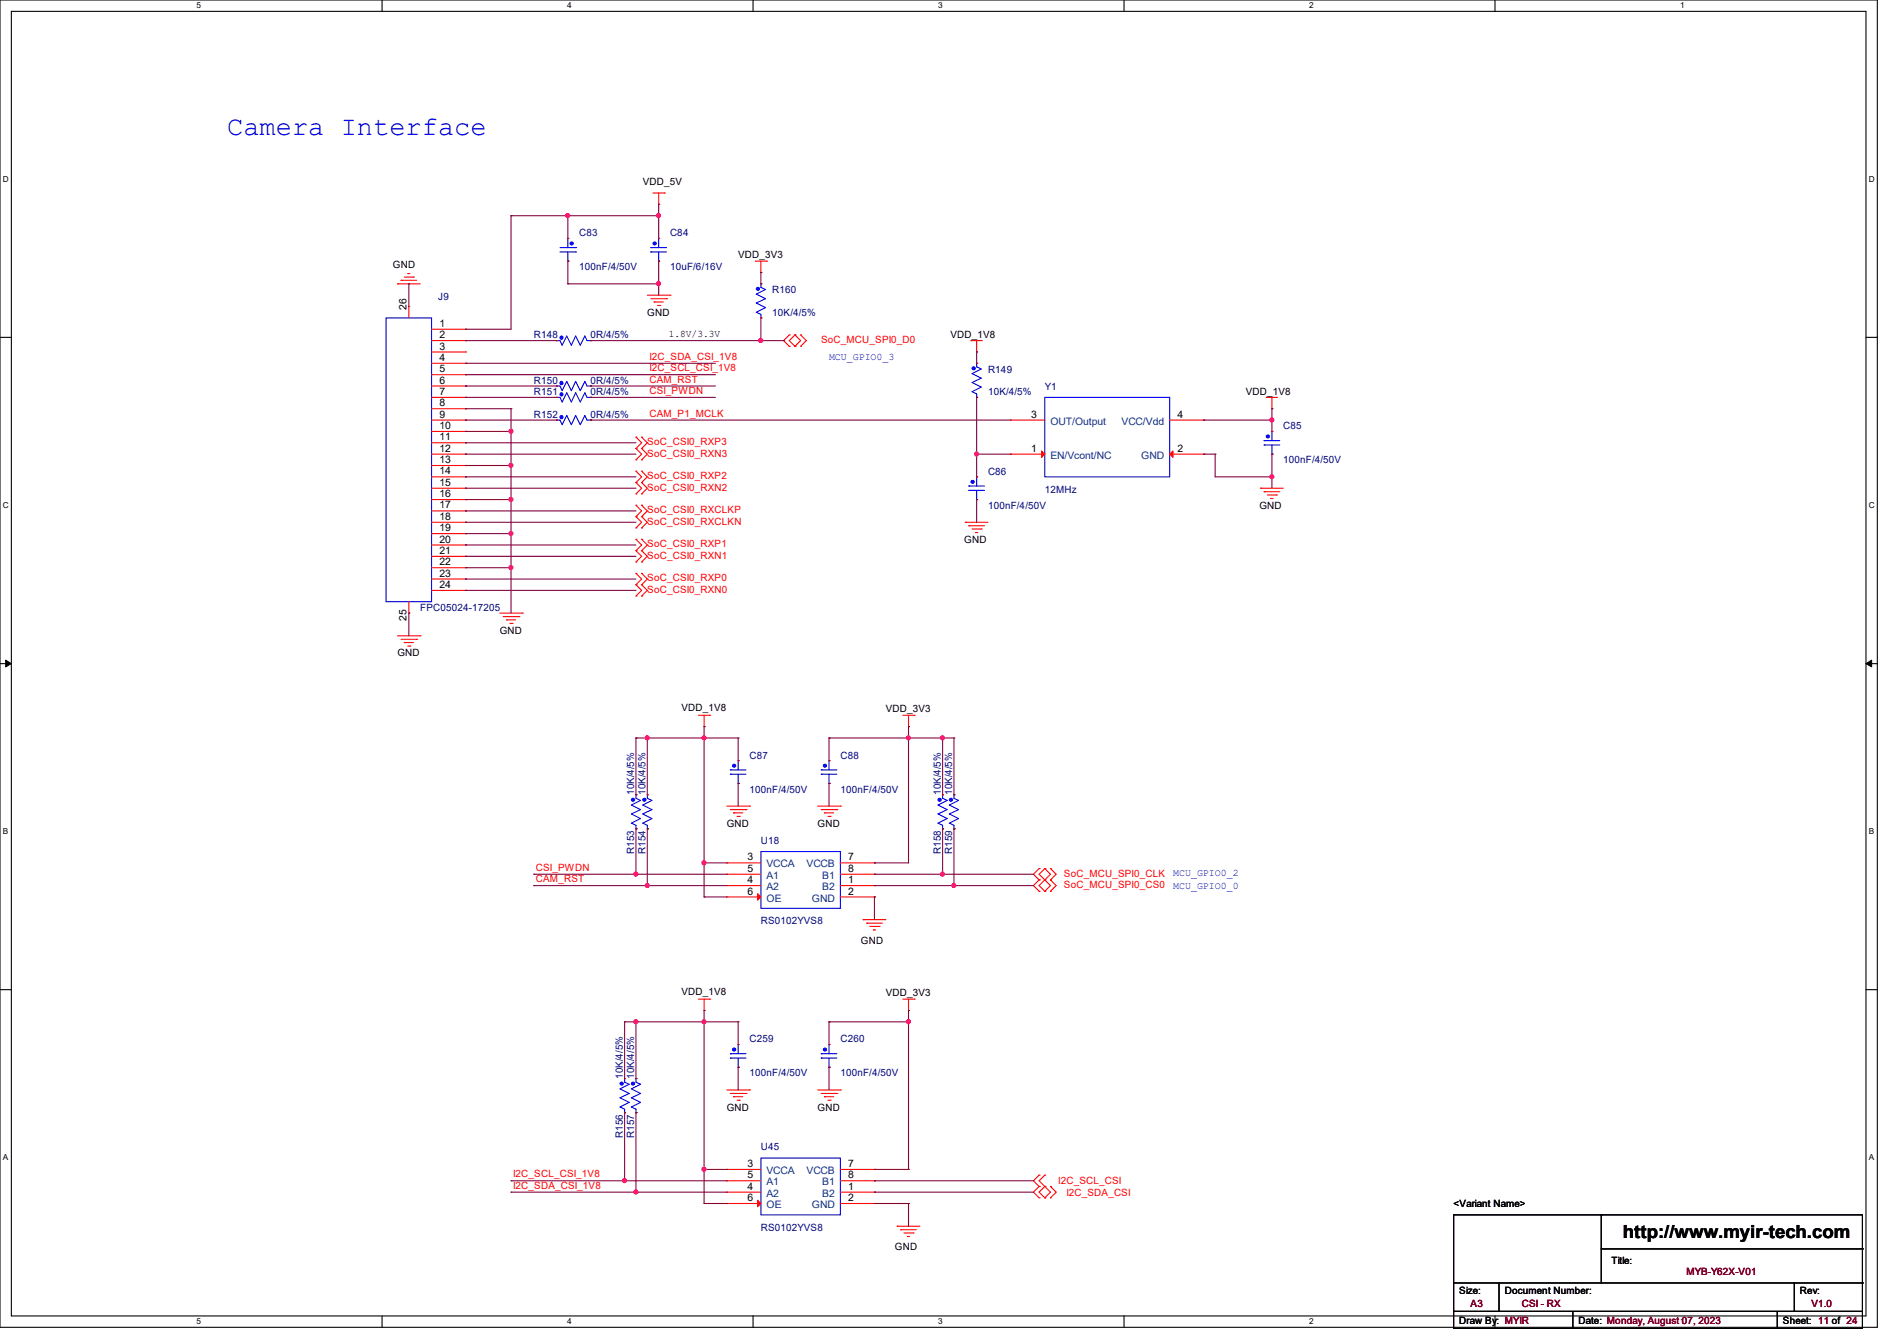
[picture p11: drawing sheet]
<svg xmlns="http://www.w3.org/2000/svg" width="297mm" height="210mm" viewBox="0 0 297 210" stroke-linecap="round" stroke-linejoin="round" font-family="sans-serif">
<g fill="none" stroke="#000" stroke-width=".17">
<path d="M0 0h293.9v207.9h-293.9zM1.8 1.8h290.3v204.3h-290.3zM59.8 0v1.8M117.9 0v1.8M176 0v1.8M234.1 0v1.8M0 52.8h1.8M292.1 52.8h1.8M0 103.9h1.8M292.1 103.9h1.8M0 155h1.8M292.1 155h1.8"/>
<path d="M227.6 190.2h64v17.8h-64zM250.7 190.2h.1M250.7 190.2v10.7M250.7 195.6h40.9M291.6 195.6h.1M59.8 206.1v1.8M117.9 206.1v1.8M176 206.1v1.8M227.6 205.4h.1M227.6 205.4h64M227.6 200.9h64M234.1 206.1v1.8"/>
<path d="M234.7 205.4h.1M234.7 200.9v4.5M246.3 208h.1M246.3 205.4v2.6M278.3 208h.1M278.3 205.4v2.6M280.9 205.4h.1M280.9 200.9v4.5M291.6 200.9h.1"/>
</g>
<path d="M.9 103.4l.9 .5-.9 .5zM292.1 103.9l.9-.5v1z" fill="#000"/>
<path d="M.9 103.4l.9 .5-.9 .5zM292.1 103.9l.9-.5v1z" fill="none" stroke="#000" stroke-width=".16"/>
<g fill="none" stroke="#f00" stroke-width=".17">
<path d="M102.2 30.2h1.8M103.1 32h.1M103.1 30.2v1.8M104 30.2h.1M62.2 44.4h.1M62.2 44.4h3.6M62.8 43.9h.1M62.8 43.9h2.4M63.3 43.4h1.4M63.8 42.8h.1M63.8 42.8h.4M64.7 43.4h.1"/>
<path d="M101.3 46.2h3.6M101.9 46.8h2.5M102.4 47.3h.1M102.4 47.3h1.4M103 47.8h.3M103.3 47.8h.1M104.4 46.8h.1M104.9 46.2h.1M118.2 40.9h1.8M119.1 42.7h.1M119.1 40.9v1.8M120 40.9h.1"/>
<path d="M123.6 54.2h.1M123.6 52.5h.1M123.6 52.5l-.9 .8 .9 .9M124.5 52.5h.1M124.5 54.2h.1M124.5 52.5l-.9 .8 .9 .9M124.5 52.5l.8 .8-.8 .9M125.3 54.2h.1M125.3 52.5h.1M125.3 52.5l.9 .8-.9 .9M152 53.3h.1M152 53.3h1.8"/>
<path d="M152.9 55.1h.1M152.9 53.3v1.8M99.6 79.1h.1M99.6 75.6h.1M99.6 73.8h.1M99.6 77.3h.1M99.6 70.2h.1M99.6 68.5h.1M99.6 72h.1M99.6 79.1l.9 .9-.9 .9M99.6 73.8l.9 .9-.9 .9M99.6 75.6l.9 .9-.9 .8"/>
<path d="M99.6 68.5l.9 .8-.9 .9M99.6 70.2l.9 .9-.9 .9M100.5 79.1h.1M100.5 75.6h.1M100.5 73.8h.1M100.5 77.3h.1M100.5 70.2h.1M100.5 68.5h.1M100.5 72h.1M100.5 79.1l.8 .9-.8 .9M100.5 73.8l.8 .9-.8 .9M100.5 75.6l.8 .9-.8 .8"/>
<path d="M100.5 68.5l.8 .8-.8 .9M100.5 70.2l.8 .9-.8 .9M197.4 76.5h.1M197.4 76.5h3.5M197.9 77h.1M197.9 77h2.5M198.2 62.2h.1M198.2 62.2h1.8M198.4 77.5h1.5M199 78.1h.1M199 78.1h.3M199.1 64h.1"/>
<path d="M199.1 62.2v1.8M199.9 77.5h.1M62.2 99.6h3.6M65.8 99.6h.1M78.2 96h3.6M78.8 96.6h2.4M79.3 97.1h.1M79.3 97.1h1.4M79.8 97.6h.4M80.2 97.6h.1M81.2 96.6h.1M81.8 96h.1"/>
<path d="M99.6 80.9h.1M99.6 82.7h.1M99.6 91.6h.1M99.6 89.8h.1M99.6 93.3h.1M99.6 86.2h.1M99.6 84.5h.1M99.6 88h.1M99.6 80.9l.9 .9-.9 .9M99.6 89.8l.9 .9-.9 .9M99.6 91.6l.9 .9-.9 .8M99.6 84.5l.9 .8-.9 .9"/>
<path d="M99.6 86.2l.9 .9-.9 .9M100.5 80.9h.1M100.5 82.7h.1M100.5 91.6h.1M100.5 89.8h.1M100.5 93.3h.1M100.5 86.2h.1M100.5 84.5h.1M100.5 88h.1M100.5 80.9l.8 .9-.8 .9M100.5 89.8l.8 .9-.8 .9M100.5 91.6l.8 .9-.8 .8"/>
<path d="M100.5 84.5l.8 .8-.8 .9M100.5 86.2l.8 .9-.8 .9M151.1 81.8h.1M151.1 81.8h3.6M151.7 82.3h.1M151.7 82.3h2.4M152.2 82.8h1.4M152.7 83.4h.1M152.7 83.4h.4M153.6 82.8h.1M62.8 100.1h2.4M63.3 100.6h.1"/>
<path d="M63.3 100.6h1.4M63.8 101.2h.4M64.2 101.2h.1M65.2 100.1h.1M109.3 112h1.8M110.2 113.8h.1M110.2 112v1.8M111.1 112h.1M141.4 112h1.7M142.2 113.8h.1M142.2 112v1.8M143.1 112h.1"/>
<path d="M113.8 126.2h3.5M114.3 126.8h2.5M114.9 127.3h.1M114.9 127.3h1.4M115.4 127.8h.3M115.7 127.8h.1M116.8 126.8h.1M117.3 126.2h.1M128 126.2h3.6M128.6 126.8h2.4M129.1 127.3h.1M129.1 127.3h1.4"/>
<path d="M129.6 127.8h.4M130 127.8h.1M131 126.8h.1M131.6 126.2h.1M162.7 137.8h.1M162.7 136h.1M162.7 139.6h.1M162.7 136l-.9 .9 .9 .9M162.7 137.8l-.9 .9 .9 .9M163.6 136h.1M163.6 137.8h.1M163.6 139.6h.1"/>
<path d="M163.6 136l-.9 .9 1.8 1.8-.9 .9M163.6 136l.9 .9-1.8 1.8 .9 .9M164.5 137.8h.1M164.5 136h.1M164.5 139.6h.1M164.5 136l.9 .9-.9 .9M164.5 137.8l.9 .9-.9 .9M109.3 156.5h1.8M110.2 158.2h.1M110.2 156.5v1.7M111.1 156.5h.1M135.1 144h.1"/>
<path d="M135.1 144h3.6M135.7 144.6h.1M135.7 144.6h2.4M136.2 145.1h1.4M136.7 145.6h.1M136.7 145.6h.4M137.6 145.1h.1M141.4 156.5h1.7M142.2 158.2h.1M142.2 156.5v1.7M143.1 156.5h.1M113.8 170.7h3.5"/>
<path d="M114.3 171.2h2.5M114.9 171.7h.1M114.9 171.7h1.4M115.4 172.3h.3M115.7 172.3h.1M116.8 171.2h.1M117.3 170.7h.1M128 170.7h3.6M128.6 171.2h2.4M129.1 171.7h.1M129.1 171.7h1.4M129.6 172.3h.4"/>
<path d="M130 172.3h.1M131 171.2h.1M131.6 170.7h.1M140.5 192h.1M140.5 192h3.5M141 192.6h.1M141 192.6h2.5M141.5 193.1h1.5M142.1 193.6h.1M142.1 193.6h.3M143 193.1h.1M162.7 184h.1"/>
<path d="M162.7 185.8h.1M162.7 187.6h.1M162.7 184l-.9 .9 .9 .9M162.7 185.8l-.9 .9 .9 .9M163.6 185.8h.1M163.6 184h.1M163.6 187.6h.1M163.6 184l-.9 .9 1.8 1.8-.9 .9M163.6 185.8l-.9 .9 .9 .9M164.5 185.8h.1M164.5 187.6h.1M164.5 185.8l.9 .9-.9 .9"/>
</g>
<path d="M87.1 60.5h.1M87.1 60.5h.6l.3 .7 .7-1.5 .8 1.5 .6-1.5 .7 1.5 .8-1.5 .3 .8h.6M92.5 60.5h.1" fill="none" stroke="#00f" stroke-width=".17"/>
<circle cx="87.9" cy="60" r=".24" fill="#00f"/>
<g fill="none" stroke="#00f" stroke-width=".17">
<path d="M149.4 129.8h.1M149.4 124.5h.1M149.4 124.5v.5l.7 .3-1.5 .8 1.5 .7-1.5 .7 1.5 .7-1.5 .7 .8 .3v.6"/>
<circle cx="87.9" cy="60" r=".24"/>
</g>
<path d="M87.1 60.5h.1M92.5 60.5h.1" fill="none" stroke="#f00" stroke-width=".17"/>
<circle cx="148.9" cy="125.3" r=".24" fill="#00f"/>
<g fill="none" stroke="#00f" stroke-width=".17">
<path d="M101.9 39.5h.1M101.9 38.8h.1M101.9 39.5h2.5M101.9 38.8h2.5M103.1 37.3h.1M103.1 37.3v1.5M103.1 39.5v1.4M103.1 40.9h.1"/>
<circle cx="148.9" cy="125.3" r=".24"/>
</g>
<path d="M149.4 124.5h.1M149.4 129.8h.1" fill="none" stroke="#f00" stroke-width=".17"/>
<circle cx="102.5" cy="38.1" r=".24" fill="#00f"/>
<g fill="none" stroke="#00f" stroke-width=".17">
<path d="M119.1 49.8h.1M119.1 44.4h.1M119.1 44.4v.6l.7 .3-1.4 .8 1.4 .7-1.4 .7 1.4 .7-1.4 .7 .7 .3v.6"/>
<circle cx="102.5" cy="38.1" r=".24"/>
</g>
<path d="M103.1 37.3h.1M103.1 40.9h.1" fill="none" stroke="#f00" stroke-width=".17"/>
<circle cx="118.7" cy="45.2" r=".24" fill="#00f"/>
<g fill="none" stroke="#00f" stroke-width=".17">
<path d="M152.9 56.9h.1M152.9 56.9v.5l.7 .4-1.4 .7 1.4 .7-1.4 .7 1.4 .7-1.4 .7 .7 .4v.5M152.9 62.2h.1"/>
<circle cx="118.7" cy="45.2" r=".24"/>
</g>
<path d="M119.1 44.4h.1M119.1 49.8h.1" fill="none" stroke="#f00" stroke-width=".17"/>
<circle cx="152.5" cy="57.7" r=".24" fill="#00f"/>
<g fill="none" stroke="#00f" stroke-width=".17">
<path d="M60.5 49.8h7.1v44.4h-7.1zM99.6 129.8h.1M99.6 124.5h.1M99.6 124.5v.5l.7 .3-1.5 .8 1.5 .7-1.5 .7 1.5 .7-1.5 .7 .8 .3v.6"/>
<circle cx="152.5" cy="57.7" r=".24"/>
</g>
<g fill="none" stroke="#f00" stroke-width=".17">
<path d="M64 48h.1M64 48v1.8M67.6 51.6h5.3M67.6 53.3h5.3M67.6 55.1h5.3M67.6 56.9h5.3M67.6 58.7h5.3M72.9 51.6h.1M72.9 53.3h.1M72.9 55.1h.1M72.9 56.9h.1M72.9 58.7h.1"/>
<path d="M152.9 56.9h.1M67.6 60.5h5.3M67.6 62.2h5.3M67.6 64h5.3M67.6 65.8h5.3M67.6 67.6h5.3M67.6 69.3h5.3M67.6 71.1h5.3M67.6 72.9h5.3M67.6 74.7h5.3M67.6 76.5h5.3M67.6 78.2h5.3"/>
<path d="M72.9 60.5h.1M72.9 62.2h.1M72.9 64h.1M72.9 65.8h.1M72.9 67.6h.1M72.9 69.3h.1M72.9 71.1h.1M72.9 72.9h.1M72.9 74.7h.1M72.9 76.5h.1M72.9 78.2h.1M152.9 62.2h.1"/>
<path d="M64 96h.1M64 94.2v1.8M67.6 80h5.3M67.6 81.8h5.3M67.6 83.6h5.3M67.6 85.3h5.3M67.6 87.1h5.3M67.6 88.9h5.3M67.6 90.7h5.3M67.6 92.5h5.3M72.9 80h.1M72.9 81.8h.1"/>
<path d="M72.9 83.6h.1M72.9 85.3h.1M72.9 87.1h.1M72.9 88.9h.1M72.9 90.7h.1M72.9 92.5h.1"/>
</g>
<circle cx="99.1" cy="125.3" r=".24" fill="#00f"/>
<g fill="none" stroke="#00f" stroke-width=".17">
<path d="M87.7 39.5h2.4M87.7 38.8h2.4M88.9 37.3h.1M88.9 37.3v1.5M88.9 39.5v1.4M90.1 39.5h.1M90.1 38.8h.1M88.9 40.9h.1"/>
<circle cx="99.1" cy="125.3" r=".24"/>
</g>
<path d="M99.6 124.5h.1M99.6 129.8h.1" fill="none" stroke="#f00" stroke-width=".17"/>
<circle cx="89.5" cy="38.1" r=".24" fill="#00f"/>
<g fill="none" stroke="#00f" stroke-width=".17">
<path d="M151.7 76.8h.1M151.7 76.1h.1M151.7 76.8h2.4M151.7 76.1h2.4M152.9 74.7h.1M152.9 78.2h.1M152.9 74.7v1.4M152.9 76.8v1.4"/>
<circle cx="89.5" cy="38.1" r=".24"/>
</g>
<path d="M88.9 37.3h.1M88.9 40.9h.1" fill="none" stroke="#f00" stroke-width=".17"/>
<circle cx="152.3" cy="75.5" r=".24" fill="#00f"/>
<g fill="none" stroke="#00f" stroke-width=".17">
<path d="M197.9 69.7h.1M197.9 69h.1M197.9 69.7h2.5M197.9 69h2.5M199.1 67.6h.1M199.1 71.1h.1M199.1 67.6v1.4M199.1 69.7v1.4"/>
<circle cx="152.3" cy="75.5" r=".24"/>
</g>
<path d="M152.9 74.7h.1M152.9 78.2h.1" fill="none" stroke="#f00" stroke-width=".17"/>
<circle cx="198.5" cy="68.4" r=".24" fill="#00f"/>
<g fill="none" stroke="#00f" stroke-width=".17">
<path d="M87.1 62.2h.1M87.1 62.2h.6l.3 .7 .7-1.4 .8 1.4 .6-1.4 .7 1.4 .8-1.4 .3 .7h.6M92.5 62.2h.1"/>
<circle cx="198.5" cy="68.4" r=".24"/>
</g>
<path d="M199.1 67.6h.1M199.1 71.1h.1" fill="none" stroke="#f00" stroke-width=".17"/>
<circle cx="87.9" cy="61.8" r=".24" fill="#00f"/>
<g fill="none" stroke="#00f" stroke-width=".17">
<path d="M163.6 62.2h19.5v12.5h-19.5z"/>
<circle cx="87.9" cy="61.8" r=".24"/>
</g>
<path d="M87.1 62.2h.1M92.5 62.2h.1M183.1 65.8h5.4M188.5 65.8h.1" fill="none" stroke="#f00" stroke-width=".17"/>
<path d="M183.1 71.1l.5-.5v1z" fill="#f00"/>
<path d="M158.2 65.8h.1M158.2 65.8h5.4M183.1 71.1l.5-.5v1zM183.1 71.1h5.4M188.5 71.1h.1" fill="none" stroke="#f00" stroke-width=".17"/>
<path d="M163.1 70.6l.5 .5-.5 .5z" fill="#f00"/>
<path d="M158.2 71.1h.1M158.2 71.1h5.4M163.1 70.6l.5 .5-.5 .5zM113.8 136.9h.1M113.8 135.1h.1M113.8 136.9h5.3M113.8 135.1h5.3M131.6 136.9h5.3M131.6 135.1h5.3M136.9 136.9h.1M136.9 135.1h.1" fill="none" stroke="#f00" stroke-width=".17"/>
<path d="M119.1 133.3h12.5v8.9h-12.5z" fill="none" stroke="#00f" stroke-width=".17"/>
<path d="M118.6 140l.5 .5-.5 .5z" fill="#f00"/>
<path d="M113.8 138.7h.1M113.8 138.7h5.3M118.6 140l.5 .5-.5 .5zM131.6 138.7h5.3M136.9 138.7h.1M113.8 140.5h.1M113.8 140.5h5.3M131.6 140.5h5.3M136.9 140.5h.1" fill="none" stroke="#f00" stroke-width=".17"/>
<path d="M114.3 165.7h.1M114.3 165h.1M114.3 165.7h2.5M114.3 165h2.5M115.6 163.6h.1M115.6 167.1h.1M115.6 163.6v1.4M115.6 165.7v1.4" fill="none" stroke="#00f" stroke-width=".17"/>
<circle cx="114.9" cy="164.4" r=".24" fill="#00f"/>
<g fill="none" stroke="#00f" stroke-width=".17">
<path d="M128.6 165.7h.1M128.6 165h.1M128.6 165.7h2.4M128.6 165h2.4M129.8 163.6h.1M129.8 167.1h.1M129.8 163.6v1.4M129.8 165.7v1.4"/>
<circle cx="114.9" cy="164.4" r=".24"/>
</g>
<path d="M115.6 163.6h.1M115.6 167.1h.1" fill="none" stroke="#f00" stroke-width=".17"/>
<circle cx="129.2" cy="164.4" r=".24" fill="#00f"/>
<g fill="none" stroke="#00f" stroke-width=".17">
<path d="M97.8 174.2h.1M97.8 168.9h.1M97.8 168.9v.6l.7 .3-1.4 .7 1.4 .7-1.4 .7 1.4 .7-1.4 .8 .7 .3v.5"/>
<circle cx="129.2" cy="164.4" r=".24"/>
</g>
<path d="M129.8 163.6h.1M129.8 167.1h.1" fill="none" stroke="#f00" stroke-width=".17"/>
<circle cx="97.3" cy="169.7" r=".24" fill="#00f"/>
<g fill="none" stroke="#00f" stroke-width=".17">
<path d="M119.1 181.4h12.5v8.8h-12.5z"/>
<circle cx="97.3" cy="169.7" r=".24"/>
</g>
<path d="M97.8 168.9h.1M97.8 174.2h.1M113.8 184.9h.1M113.8 183.1h.1M113.8 184.9h5.3M113.8 183.1h5.3M131.6 184.9h5.3M131.6 183.1h5.3M136.9 184.9h.1M136.9 183.1h.1" fill="none" stroke="#f00" stroke-width=".17"/>
<path d="M118.6 188l.5 .5-.5 .5z" fill="#f00"/>
<path d="M113.8 188.5h.1M113.8 186.7h.1M113.8 188.5h5.3M113.8 186.7h5.3M118.6 188l.5 .5-.5 .5zM131.6 188.5h5.3M131.6 186.7h5.3M136.9 188.5h.1M136.9 186.7h.1" fill="none" stroke="#f00" stroke-width=".17"/>
<path d="M99.6 174.2h.1M99.6 168.9h.1M99.6 168.9v.6l.7 .3-1.5 .7 1.5 .7-1.5 .7 1.5 .7-1.5 .8 .8 .3v.5" fill="none" stroke="#00f" stroke-width=".17"/>
<circle cx="99.1" cy="169.7" r=".24" fill="#00f"/>
<g fill="none" stroke="#00f" stroke-width=".17">
<path d="M129.8 119.1h.1M129.8 119.1v1.5M128.6 121.2h.1M128.6 120.6h.1M128.6 121.2h2.4M128.6 120.6h2.4M129.8 122.7h.1M129.8 121.2v1.5"/>
<circle cx="99.1" cy="169.7" r=".24"/>
</g>
<path d="M99.6 168.9h.1M99.6 174.2h.1" fill="none" stroke="#f00" stroke-width=".17"/>
<circle cx="129.2" cy="119.9" r=".24" fill="#00f"/>
<g fill="none" stroke="#00f" stroke-width=".17">
<path d="M87.1 53.3h.1M87.1 53.3h.6l.3 .8 .7-1.5 .8 1.5 .6-1.5 .7 1.5 .8-1.5 .3 .7h.6M92.5 53.3h.1"/>
<circle cx="129.2" cy="119.9" r=".24"/>
</g>
<path d="M129.8 119.1h.1M129.8 122.7h.1" fill="none" stroke="#f00" stroke-width=".17"/>
<circle cx="87.9" cy="52.9" r=".24" fill="#00f"/>
<g fill="none" stroke="#00f" stroke-width=".17">
<path d="M101.3 129.8h.1M101.3 124.5h.1M101.3 124.5v.5l.8 .3-1.5 .8 1.5 .7-1.5 .7 1.5 .7-1.5 .7 .7 .3v.6"/>
<circle cx="87.9" cy="52.9" r=".24"/>
</g>
<path d="M87.1 53.3h.1M92.5 53.3h.1" fill="none" stroke="#f00" stroke-width=".17"/>
<circle cx="100.9" cy="125.3" r=".24" fill="#00f"/>
<g fill="none" stroke="#00f" stroke-width=".17">
<path d="M87.1 65.8h.1M87.1 65.8h.6l.3 .7 .7-1.4 .8 1.4 .6-1.4 .7 1.4 .8-1.4 .3 .7h.6M92.5 65.8h.1"/>
<circle cx="100.9" cy="125.3" r=".24"/>
</g>
<path d="M101.3 124.5h.1M101.3 129.8h.1" fill="none" stroke="#f00" stroke-width=".17"/>
<circle cx="87.9" cy="65.3" r=".24" fill="#00f"/>
<g fill="none" stroke="#00f" stroke-width=".17">
<path d="M115.6 119.1h.1M115.6 119.1v1.5M114.3 121.2h.1M114.3 120.6h.1M114.3 121.2h2.5M114.3 120.6h2.5M115.6 122.7h.1M115.6 121.2v1.5"/>
<circle cx="87.9" cy="65.3" r=".24"/>
</g>
<path d="M87.1 65.8h.1M92.5 65.8h.1" fill="none" stroke="#f00" stroke-width=".17"/>
<circle cx="114.9" cy="119.9" r=".24" fill="#00f"/>
<g fill="none" stroke="#00f" stroke-width=".17">
<path d="M147.6 129.8h.1M147.6 124.5h.1M147.6 124.5v.5l.7 .3-1.4 .8 1.4 .7-1.4 .7 1.4 .7-1.4 .7 .7 .3v.6"/>
<circle cx="114.9" cy="119.9" r=".24"/>
</g>
<path d="M115.6 119.1h.1M115.6 122.7h.1" fill="none" stroke="#f00" stroke-width=".17"/>
<circle cx="147.1" cy="125.3" r=".24" fill="#00f"/>
<circle cx="147.1" cy="125.3" r=".24" fill="none" stroke="#00f" stroke-width=".17"/>
<path d="M147.6 124.5h.1M147.6 129.8h.1" fill="none" stroke="#f00" stroke-width=".17"/>
<g fill="none" stroke="#800040" stroke-width=".17">
<path d="M72.9 56.9h.1M72.9 58.7h.1M72.9 56.9h39.1M72.9 58.7h39.1M72.9 74.7h.1M72.9 76.5h.1M72.9 69.3h.1M72.9 71.1h.1M72.9 67.6h.1M72.9 74.7h26.7M72.9 76.5h26.7M72.9 69.3h26.7"/>
<path d="M72.9 71.1h26.7M72.9 67.6h7.1M80 67.6h.1M80 67.6v5.3M64 96h.1M64 96v3.6M72.9 81.8h.1M72.9 80h.1M72.9 92.5h.1M72.9 90.7h.1M72.9 87.1h.1M72.9 85.3h.1"/>
<path d="M72.9 81.8h26.7M72.9 80h26.7M72.9 92.5h26.7M72.9 90.7h26.7M72.9 87.1h26.7M72.9 85.3h26.7"/>
</g>
<circle cx="80" cy="67.5" r=".32" fill="#f0f"/>
<circle cx="80" cy="67.5" r=".32" fill="none" stroke="#f0f" stroke-width=".17"/>
<path d="M72.9 72.9h.1M72.9 72.9h7.1" fill="none" stroke="#800040" stroke-width=".17"/>
<circle cx="80" cy="72.9" r=".32" fill="#f0f"/>
<circle cx="80" cy="72.9" r=".32" fill="none" stroke="#f0f" stroke-width=".17"/>
<path d="M72.9 83.6h.1M72.9 83.6h7.1" fill="none" stroke="#800040" stroke-width=".17"/>
<circle cx="80" cy="83.5" r=".32" fill="#f0f"/>
<circle cx="80" cy="83.5" r=".32" fill="none" stroke="#f0f" stroke-width=".17"/>
<path d="M72.9 88.9h.1M80 83.6h.1M80 83.6v5.3h-7.1" fill="none" stroke="#800040" stroke-width=".17"/>
<circle cx="80" cy="88.9" r=".32" fill="#f0f"/>
<circle cx="80" cy="88.9" r=".32" fill="none" stroke="#f0f" stroke-width=".17"/>
<g fill="none" stroke="#800040" stroke-width=".17">
<path d="M103.1 32h.1M103.1 32v1.8M64 44.4h.1M64 44.4v3.6M88.9 44.4h.1M88.9 44.4h14.2M72.9 65.8h.1M72.9 64h.1M72.9 60.5h.1M72.9 62.2h.1M72.9 65.8h14.2M72.9 64h7.1"/>
<path d="M72.9 60.5h14.2M72.9 62.2h14.2M80 64h.1M80 64v3.6M80 88.9h.1M80 88.9v7.1"/>
</g>
<circle cx="103.1" cy="44.4" r=".32" fill="#f0f"/>
<circle cx="103.1" cy="44.4" r=".32" fill="none" stroke="#f0f" stroke-width=".17"/>
<path d="M88.9 33.8h.1M88.9 33.8h14.2" fill="none" stroke="#800040" stroke-width=".17"/>
<circle cx="103.1" cy="33.8" r=".32" fill="#f0f"/>
<circle cx="103.1" cy="33.8" r=".32" fill="none" stroke="#f0f" stroke-width=".17"/>
<circle cx="88.9" cy="33.8" r=".32" fill="#f0f"/>
<circle cx="88.9" cy="33.8" r=".32" fill="none" stroke="#f0f" stroke-width=".17"/>
<g fill="none" stroke="#800040" stroke-width=".17">
<path d="M72.9 51.6h.1M72.9 53.3h.1M72.9 51.6h7.1M72.9 53.3h14.2M88.9 40.9h.1M88.9 40.9v3.5M103.1 40.9h.1M103.1 44.4h.1M103.1 40.9v5.3M92.5 65.8h.1M92.5 65.8h65.7M199.1 71.1h.1"/>
<path d="M199.1 71.1v3.6"/>
</g>
<circle cx="199.1" cy="74.7" r=".32" fill="#f0f"/>
<circle cx="199.1" cy="74.7" r=".32" fill="none" stroke="#f0f" stroke-width=".17"/>
<path d="M199.1 65.8h.1M199.1 65.8v1.8" fill="none" stroke="#800040" stroke-width=".17"/>
<circle cx="199.1" cy="65.8" r=".32" fill="#f0f"/>
<circle cx="199.1" cy="65.8" r=".32" fill="none" stroke="#f0f" stroke-width=".17"/>
<path d="M188.5 71.1h.1M188.5 71.1h1.7M142.2 115.6h.1M142.2 115.6v19.5" fill="none" stroke="#800040" stroke-width=".17"/>
<circle cx="142.2" cy="115.5" r=".32" fill="#f0f"/>
<circle cx="142.2" cy="115.5" r=".32" fill="none" stroke="#f0f" stroke-width=".17"/>
<g fill="none" stroke="#800040" stroke-width=".17">
<path d="M110.2 115.6h.1M110.2 113.8h.1M110.2 115.6h5.4M110.2 113.8v21.3M142.2 113.8h.1M142.2 113.8v1.8M110.2 135.1h.1M110.2 135.1h3.6M115.6 122.7h.1M115.6 122.7v3.5M129.8 122.7h.1M129.8 122.7v3.5"/>
<path d="M136.9 140.5h.1M136.9 140.5v3.5"/>
</g>
<circle cx="110.2" cy="135.1" r=".32" fill="#f0f"/>
<circle cx="110.2" cy="135.1" r=".32" fill="none" stroke="#f0f" stroke-width=".17"/>
<circle cx="110.2" cy="115.5" r=".32" fill="#f0f"/>
<circle cx="110.2" cy="115.5" r=".32" fill="none" stroke="#f0f" stroke-width=".17"/>
<g fill="none" stroke="#800040" stroke-width=".17">
<path d="M92.5 62.2h.1M92.5 60.5h.1M92.5 62.2h19.5M92.5 60.5h19.5M99.6 115.6h.1M99.6 115.6h1.7M99.6 115.6v8.9M115.6 115.6h.1M115.6 115.6v3.5M83.6 136.9h.1M83.6 138.7h.1M83.6 138.7h17.7"/>
<path d="M99.6 129.8h.1M99.6 129.8v7.1h-16M110.2 135.1h.1M110.2 135.1v5.4M147.6 129.8h.1M147.6 129.8v7.1M149.4 129.8h.1M149.4 129.8v8.9M110.2 140.5h.1M110.2 140.5h3.6"/>
</g>
<circle cx="99.5" cy="136.9" r=".32" fill="#f0f"/>
<circle cx="99.5" cy="136.9" r=".32" fill="none" stroke="#f0f" stroke-width=".17"/>
<path d="M129.8 115.6h.1M129.8 115.6h17.8M129.8 115.6v3.5M142.2 115.6h.1M99.6 136.9h.1M99.6 136.9h14.2M136.9 135.1h.1M136.9 136.9h.1M136.9 138.7h.1M136.9 136.9h10.7M136.9 135.1h5.3M136.9 138.7h12.5" fill="none" stroke="#800040" stroke-width=".17"/>
<circle cx="149.3" cy="138.7" r=".32" fill="#f0f"/>
<circle cx="149.3" cy="138.7" r=".32" fill="none" stroke="#f0f" stroke-width=".17"/>
<path d="M147.6 136.9h.1M147.6 136.9h14.2M149.4 138.7h.1M149.4 138.7h12.4" fill="none" stroke="#800040" stroke-width=".17"/>
<circle cx="147.6" cy="136.9" r=".32" fill="#f0f"/>
<circle cx="147.6" cy="136.9" r=".32" fill="none" stroke="#f0f" stroke-width=".17"/>
<path d="M147.6 115.6h.1M147.6 115.6v8.9M147.6 115.6h1.8M149.4 115.6h.1M149.4 115.6v8.9" fill="none" stroke="#800040" stroke-width=".17"/>
<circle cx="147.6" cy="115.5" r=".32" fill="#f0f"/>
<circle cx="147.6" cy="115.5" r=".32" fill="none" stroke="#f0f" stroke-width=".17"/>
<path d="M80 33.8h.1M80 33.8h8.9M80 33.8v17.8M88.9 33.8h.1M88.9 33.8v3.5M103.1 33.8h.1M103.1 33.8v3.5M72.9 78.2h.1M80 72.9h.1M80 72.9v5.3h-7.1" fill="none" stroke="#800040" stroke-width=".17"/>
<circle cx="80" cy="78.2" r=".32" fill="#f0f"/>
<circle cx="80" cy="78.2" r=".32" fill="none" stroke="#f0f" stroke-width=".17"/>
<g fill="none" stroke="#800040" stroke-width=".17">
<path d="M152.9 55.1h.1M152.9 55.1v1.8M80 78.2h.1M80 78.2v5.4M152.9 71.1h.1M152.9 78.2h.1M152.9 71.1v3.6M152.9 78.2v3.6M152.9 71.1h5.3M188.5 65.8h.1M190.2 71.1h.1M190.2 71.1v3.6"/>
<path d="M199.1 64h.1M199.1 74.7h.1M199.1 64v1.8h-10.6M199.1 74.7v1.8M101.3 129.8h.1M101.3 129.8v8.9"/>
</g>
<circle cx="101.3" cy="138.7" r=".32" fill="#f0f"/>
<circle cx="101.3" cy="138.7" r=".32" fill="none" stroke="#f0f" stroke-width=".17"/>
<path d="M101.3 115.6h.1M101.3 115.6v8.9M101.3 138.7h.1M101.3 138.7h12.5" fill="none" stroke="#800040" stroke-width=".17"/>
<circle cx="101.3" cy="115.5" r=".32" fill="#f0f"/>
<circle cx="101.3" cy="115.5" r=".32" fill="none" stroke="#f0f" stroke-width=".17"/>
<path d="M152.9 62.2h.1M152.9 62.2v8.9M101.3 115.6h.1M101.3 115.6h8.9" fill="none" stroke="#800040" stroke-width=".17"/>
<circle cx="152.9" cy="71.1" r=".32" fill="#f0f"/>
<circle cx="152.9" cy="71.1" r=".32" fill="none" stroke="#f0f" stroke-width=".17"/>
<path d="M92.5 53.3h26.6M119.1 42.7h.1M119.1 53.3h.1M119.1 42.7v1.7" fill="none" stroke="#800040" stroke-width=".17"/>
<circle cx="119.1" cy="53.3" r=".32" fill="#f0f"/>
<circle cx="119.1" cy="53.3" r=".32" fill="none" stroke="#f0f" stroke-width=".17"/>
<g fill="none" stroke="#800040" stroke-width=".17">
<path d="M119.1 53.3h.1M119.1 49.8v3.5M119.1 53.3h3.6M122.7 53.3h.1M97.8 160h.1M97.8 174.2h.1M97.8 160v8.9M97.8 174.2v10.7M99.6 160h.1M99.6 160v8.9M136.9 184.9h.1M136.9 186.7h.1"/>
<path d="M136.9 184.9h24.9M136.9 186.7h24.9"/>
</g>
<circle cx="97.8" cy="184.9" r=".32" fill="#f0f"/>
<circle cx="97.8" cy="184.9" r=".32" fill="none" stroke="#f0f" stroke-width=".17"/>
<path d="M99.6 174.2h.1M99.6 174.2v12.5" fill="none" stroke="#800040" stroke-width=".17"/>
<circle cx="99.5" cy="186.7" r=".32" fill="#f0f"/>
<circle cx="99.5" cy="186.7" r=".32" fill="none" stroke="#f0f" stroke-width=".17"/>
<g fill="none" stroke="#800040" stroke-width=".17">
<path d="M110.2 158.2h.1M110.2 158.2v24.9M142.2 158.2h.1M142.2 158.2v1.8M110.2 160h.1M110.2 160h5.4M80 184.9h.1M80 186.7h.1M80 184.9h33.8M80 186.7h33.8M97.8 184.9h.1M99.6 186.7h.1"/>
<path d="M110.2 183.1h.1"/>
</g>
<circle cx="110.2" cy="160" r=".32" fill="#f0f"/>
<circle cx="110.2" cy="160" r=".32" fill="none" stroke="#f0f" stroke-width=".17"/>
<path d="M115.6 160h.1M115.6 160v3.6M129.8 160h.1M129.8 160v3.6M129.8 160h12.4" fill="none" stroke="#800040" stroke-width=".17"/>
<circle cx="142.2" cy="160" r=".32" fill="#f0f"/>
<circle cx="142.2" cy="160" r=".32" fill="none" stroke="#f0f" stroke-width=".17"/>
<path d="M115.6 167.1h.1M115.6 167.1v3.6M129.8 167.1h.1M129.8 167.1v3.6M142.2 160v23.1M110.2 188.5h.1M113.8 183.1h.1M113.8 183.1h-3.6v5.4M136.9 183.1h.1M136.9 183.1h5.3M142.2 183.1h.1" fill="none" stroke="#800040" stroke-width=".17"/>
<circle cx="110.2" cy="183.1" r=".32" fill="#f0f"/>
<circle cx="110.2" cy="183.1" r=".32" fill="none" stroke="#f0f" stroke-width=".17"/>
<path d="M97.8 160h1.8M99.6 160h.1M110.2 188.5h3.6M113.8 188.5h.1M136.9 188.5h5.3M142.2 188.5h.1" fill="none" stroke="#800040" stroke-width=".17"/>
<circle cx="99.5" cy="160" r=".32" fill="#f0f"/>
<circle cx="99.5" cy="160" r=".32" fill="none" stroke="#f0f" stroke-width=".17"/>
<path d="M190.2 74.7h8.9M199.1 74.7h.1M99.6 160h10.6M110.2 160h.1M142.2 188.5h.1M142.2 188.5v3.5" fill="none" stroke="#800040" stroke-width=".17"/>
<circle cx="80" cy="67.5" r=".32" fill="#f0f"/>
<circle cx="80" cy="67.5" r=".32" fill="none" stroke="#f0f" stroke-width=".17"/>
<circle cx="80" cy="72.9" r=".32" fill="#f0f"/>
<circle cx="80" cy="72.9" r=".32" fill="none" stroke="#f0f" stroke-width=".17"/>
<circle cx="80" cy="83.5" r=".32" fill="#f0f"/>
<circle cx="80" cy="83.5" r=".32" fill="none" stroke="#f0f" stroke-width=".17"/>
<circle cx="80" cy="88.9" r=".32" fill="#f0f"/>
<circle cx="80" cy="88.9" r=".32" fill="none" stroke="#f0f" stroke-width=".17"/>
<circle cx="103.1" cy="44.4" r=".32" fill="#f0f"/>
<circle cx="103.1" cy="44.4" r=".32" fill="none" stroke="#f0f" stroke-width=".17"/>
<circle cx="103.1" cy="33.8" r=".32" fill="#f0f"/>
<circle cx="103.1" cy="33.8" r=".32" fill="none" stroke="#f0f" stroke-width=".17"/>
<circle cx="88.9" cy="33.8" r=".32" fill="#f0f"/>
<circle cx="88.9" cy="33.8" r=".32" fill="none" stroke="#f0f" stroke-width=".17"/>
<circle cx="199.1" cy="74.7" r=".32" fill="#f0f"/>
<circle cx="199.1" cy="74.7" r=".32" fill="none" stroke="#f0f" stroke-width=".17"/>
<circle cx="199.1" cy="65.8" r=".32" fill="#f0f"/>
<circle cx="199.1" cy="65.8" r=".32" fill="none" stroke="#f0f" stroke-width=".17"/>
<circle cx="142.2" cy="115.5" r=".32" fill="#f0f"/>
<circle cx="142.2" cy="115.5" r=".32" fill="none" stroke="#f0f" stroke-width=".17"/>
<circle cx="110.2" cy="135.1" r=".32" fill="#f0f"/>
<circle cx="110.2" cy="135.1" r=".32" fill="none" stroke="#f0f" stroke-width=".17"/>
<circle cx="110.2" cy="115.5" r=".32" fill="#f0f"/>
<circle cx="110.2" cy="115.5" r=".32" fill="none" stroke="#f0f" stroke-width=".17"/>
<circle cx="99.5" cy="136.9" r=".32" fill="#f0f"/>
<circle cx="99.5" cy="136.9" r=".32" fill="none" stroke="#f0f" stroke-width=".17"/>
<circle cx="149.3" cy="138.7" r=".32" fill="#f0f"/>
<circle cx="149.3" cy="138.7" r=".32" fill="none" stroke="#f0f" stroke-width=".17"/>
<circle cx="147.6" cy="136.9" r=".32" fill="#f0f"/>
<circle cx="147.6" cy="136.9" r=".32" fill="none" stroke="#f0f" stroke-width=".17"/>
<circle cx="147.6" cy="115.5" r=".32" fill="#f0f"/>
<circle cx="147.6" cy="115.5" r=".32" fill="none" stroke="#f0f" stroke-width=".17"/>
<circle cx="80" cy="78.2" r=".32" fill="#f0f"/>
<circle cx="80" cy="78.2" r=".32" fill="none" stroke="#f0f" stroke-width=".17"/>
<circle cx="101.3" cy="138.7" r=".32" fill="#f0f"/>
<circle cx="101.3" cy="138.7" r=".32" fill="none" stroke="#f0f" stroke-width=".17"/>
<circle cx="101.3" cy="115.5" r=".32" fill="#f0f"/>
<circle cx="101.3" cy="115.5" r=".32" fill="none" stroke="#f0f" stroke-width=".17"/>
<circle cx="152.9" cy="71.1" r=".32" fill="#f0f"/>
<circle cx="152.9" cy="71.1" r=".32" fill="none" stroke="#f0f" stroke-width=".17"/>
<circle cx="119.1" cy="53.3" r=".32" fill="#f0f"/>
<circle cx="119.1" cy="53.3" r=".32" fill="none" stroke="#f0f" stroke-width=".17"/>
<circle cx="97.8" cy="184.9" r=".32" fill="#f0f"/>
<circle cx="97.8" cy="184.9" r=".32" fill="none" stroke="#f0f" stroke-width=".17"/>
<circle cx="99.5" cy="186.7" r=".32" fill="#f0f"/>
<circle cx="99.5" cy="186.7" r=".32" fill="none" stroke="#f0f" stroke-width=".17"/>
<circle cx="110.2" cy="160" r=".32" fill="#f0f"/>
<circle cx="110.2" cy="160" r=".32" fill="none" stroke="#f0f" stroke-width=".17"/>
<circle cx="142.2" cy="160" r=".32" fill="#f0f"/>
<circle cx="142.2" cy="160" r=".32" fill="none" stroke="#f0f" stroke-width=".17"/>
<circle cx="110.2" cy="183.1" r=".32" fill="#f0f"/>
<circle cx="110.2" cy="183.1" r=".32" fill="none" stroke="#f0f" stroke-width=".17"/>
<circle cx="99.5" cy="160" r=".32" fill="#f0f"/>
<circle cx="99.5" cy="160" r=".32" fill="none" stroke="#f0f" stroke-width=".17"/>
<text font-size="4.2" fill="#00f" x="35.6" y="21.2">Camera Interface</text>
<text font-size="2.8" x="254.1" y="193.9">http://www.myir-tech.com</text>
<g font-size="1.6">
<text x="100.6" y="29">VDD_5V</text>
<text x="61.5" y="42">GND</text>
<text x="115.6" y="40.4">VDD_3V3</text>
<text x="63.6" y="48.6" transform="rotate(-90 63.6 48.6)">26</text>
<text x="68.8" y="51.2">1</text>
<text x="68.8" y="53">2</text>
<text x="101.3" y="49.4">GND</text>
<text x="104.7" y="52.8">1.8V/3.3V</text>
<text x="148.8" y="53">VDD_1V8</text>
<text x="68.8" y="54.7">3</text>
<text x="68.8" y="56.5">4</text>
<text x="68.8" y="58.3">5</text>
<text x="68.8" y="60.1">6</text>
<text x="68.8" y="61.8">7</text>
<text x="68.8" y="63.6">8</text>
<text x="68.8" y="65.4">9</text>
<text x="161.5" y="65.4">3</text>
<text x="184.4" y="65.4">4</text>
<text x="195" y="61.9">VDD_1V8</text>
<text x="68.8" y="67.2">10</text>
<text x="68.8" y="69">11</text>
<text x="68.8" y="70.7">12</text>
<text x="161.5" y="70.7">1</text>
<text x="184.4" y="70.7">2</text>
<text x="68.8" y="72.5">13</text>
<text x="68.8" y="74.3">14</text>
<text x="68.8" y="76.1">15</text>
<text x="68.8" y="77.9">16</text>
<text x="68.8" y="79.6">17</text>
<text x="68.8" y="81.4">18</text>
<text x="68.8" y="83.2">19</text>
<text x="197.2" y="79.7">GND</text>
<text x="68.8" y="85">20</text>
<text x="68.8" y="86.7">21</text>
<text x="68.8" y="88.5">22</text>
<text x="151" y="85">GND</text>
<text x="68.8" y="90.3">23</text>
<text x="68.8" y="92.1">24</text>
<text x="63.6" y="97.2" transform="rotate(-90 63.6 97.2)">25</text>
<text x="78.2" y="99.2">GND</text>
<text x="62.2" y="102.8">GND</text>
<text x="106.7" y="111.3">VDD_1V8</text>
<text x="138.7" y="111.5">VDD_3V3</text>
<text x="113.8" y="129.5">GND</text>
<text x="128" y="129.5">GND</text>
<text x="117" y="136.5">5</text>
<text x="117" y="134.7">3</text>
<text x="132.8" y="136.5">8</text>
<text x="132.8" y="134.7">7</text>
<text x="117" y="140.1">6</text>
<text x="117" y="138.3">4</text>
<text x="132.8" y="140.1">2</text>
<text x="132.8" y="138.3">1</text>
<text x="134.8" y="147.8">GND</text>
<text x="106.7" y="155.8">VDD_1V8</text>
<text x="138.7" y="156">VDD_3V3</text>
<text x="113.8" y="173.9">GND</text>
<text x="128" y="173.9">GND</text>
<text x="117" y="184.5">5</text>
<text x="117" y="182.8">3</text>
<text x="132.8" y="184.5">8</text>
<text x="132.8" y="182.8">7</text>
<text x="117" y="188.1">6</text>
<text x="117" y="186.3">4</text>
<text x="132.8" y="188.1">2</text>
<text x="132.8" y="186.3">1</text>
<text x="227.6" y="189">&lt;Variant Name&gt;</text>
<text x="140.1" y="195.8">GND</text>
<text x="252.3" y="197.9">Title:</text>
<text x="228.5" y="202.7">Size:</text>
<text x="235.6" y="202.7">Document Number:</text>
<text x="281.8" y="202.7">Rev:</text>
<text x="228.5" y="207.3">Draw By: MYIR</text>
<text x="247.1" y="207.3">Date: Monday, August 07, 2023</text>
<text x="279.1" y="207.3">Sheet: 11 of 24</text>
</g>
<g font-size="1.6" fill="#000080">
<text x="90.7" y="37">C83</text>
<text x="104.9" y="37">C84</text>
<text x="68.6" y="46.9">J9</text>
<text x="90.7" y="42.3">100nF/4/50V</text>
<text x="104.9" y="42.3">10uF/6/16V</text>
<text x="120.9" y="45.9">R160</text>
<text x="83.6" y="53">R148</text>
<text x="92.5" y="53">0R/4/5%</text>
<text x="120.9" y="49.4">10K/4/5%</text>
<text x="154.7" y="58.3">R149</text>
<text x="83.6" y="60.1">R150</text>
<text x="83.6" y="61.9">R151</text>
<text x="83.6" y="65.4">R152</text>
<text x="92.5" y="60.1">0R/4/5%</text>
<text x="92.5" y="61.9">0R/4/5%</text>
<text x="92.5" y="65.4">0R/4/5%</text>
<text x="154.7" y="61.9">10K/4/5%</text>
<text x="163.6" y="61">Y1</text>
<text x="200.9" y="67.2">C85</text>
<text x="154.7" y="74.3">C86</text>
<text x="163.6" y="77.2">12MHz</text>
<text x="200.9" y="72.6">100nF/4/50V</text>
<text x="154.7" y="79.7">100nF/4/50V</text>
<text x="65.8" y="95.7">FPC05024-17205</text>
<text x="117.3" y="118.8">C87</text>
<text x="131.6" y="118.8">C88</text>
<text x="99.3" y="124.5" transform="rotate(-90 99.3 124.5)">10K/4/5%</text>
<text x="101" y="124.5" transform="rotate(-90 101 124.5)">10K/4/5%</text>
<text x="117.3" y="124.1">100nF/4/50V</text>
<text x="131.6" y="124.1">100nF/4/50V</text>
<text x="147.3" y="124.5" transform="rotate(-90 147.3 124.5)">10K/4/5%</text>
<text x="149.1" y="124.5" transform="rotate(-90 149.1 124.5)">10K/4/5%</text>
<text x="99.3" y="133.7" transform="rotate(-90 99.3 133.7)">R153</text>
<text x="101" y="133.7" transform="rotate(-90 101 133.7)">R154</text>
<text x="119.1" y="132.1">U18</text>
<text x="147.3" y="133.7" transform="rotate(-90 147.3 133.7)">R158</text>
<text x="149.1" y="133.7" transform="rotate(-90 149.1 133.7)">R159</text>
<text x="119.1" y="144.7">RS0102YVS8</text>
<text x="117.3" y="163.2">C259</text>
<text x="131.6" y="163.2">C260</text>
<text x="97.5" y="168.9" transform="rotate(-90 97.5 168.9)">10K/4/5%</text>
<text x="99.3" y="168.9" transform="rotate(-90 99.3 168.9)">10K/4/5%</text>
<text x="117.3" y="168.6">100nF/4/50V</text>
<text x="131.6" y="168.6">100nF/4/50V</text>
<text x="97.5" y="178.1" transform="rotate(-90 97.5 178.1)">R156</text>
<text x="99.3" y="178.1" transform="rotate(-90 99.3 178.1)">R157</text>
<text x="119.1" y="180.1">U45</text>
<text x="119.1" y="192.7">RS0102YVS8</text>
</g>
<g font-size="1.6" fill="#f00">
<text x="128.6" y="53.7">SoC_MCU_SPI0_D0</text>
<text x="101.7" y="56.3">I2C_SDA_CSI_1V8</text>
<text x="101.7" y="58.1">I2C_SCL_CSI_1V8</text>
<text x="101.7" y="59.9">CAM_RST</text>
<text x="101.7" y="65.2">CAM_P1_MCLK</text>
<text x="101.7" y="61.7">CSI_PWDN</text>
<text x="101.3" y="69.7">SoC_CSI0_RXP3</text>
<text x="101.3" y="71.5">SoC_CSI0_RXN3</text>
<text x="101.3" y="75.1">SoC_CSI0_RXP2</text>
<text x="101.3" y="76.8">SoC_CSI0_RXN2</text>
<text x="101.3" y="80.4">SoC_CSI0_RXCLKP</text>
<text x="101.3" y="82.2">SoC_CSI0_RXCLKN</text>
<text x="101.3" y="85.7">SoC_CSI0_RXP1</text>
<text x="101.3" y="87.5">SoC_CSI0_RXN1</text>
<text x="101.3" y="91.1">SoC_CSI0_RXP0</text>
<text x="101.3" y="92.8">SoC_CSI0_RXN0</text>
<text x="83.9" y="136.4">CSI_PWDN</text>
<text x="166.6" y="137.3">SoC_MCU_SPI0_CLK</text>
<text x="83.9" y="138.1">CAM_RST</text>
<text x="166.6" y="139.1">SoC_MCU_SPI0_CS0</text>
<text x="80.3" y="184.4">I2C_SCL_CSI_1V8</text>
<text x="165.7" y="185.5">I2C_SCL_CSI</text>
<text x="80.3" y="186.1">I2C_SDA_CSI_1V8</text>
<text x="167" y="187.2">I2C_SDA_CSI</text>
</g>
<g font-size="1.6" fill="#00f">
<text x="129.8" y="56.3">MCU_GPIO0_3</text>
<text x="183.7" y="137.2">MCU_GPIO0_2</text>
<text x="183.7" y="139.2">MCU_GPIO0_0</text>
</g>
<g font-size="1.6" fill="#004080">
<text x="164.5" y="66.5">OUT/Output</text>
<text x="164.5" y="71.8">EN/Vcont/NC</text>
<text x="175.6" y="66.5">VCC/Vdd</text>
<text x="178.7" y="71.8">GND</text>
<text x="120" y="137.6">A1</text>
<text x="120" y="135.8">VCCA</text>
<text x="126.3" y="135.8">VCCB</text>
<text x="128.7" y="137.6">B1</text>
<text x="120" y="141.2">OE</text>
<text x="120" y="139.4">A2</text>
<text x="127.1" y="141.2">GND</text>
<text x="128.7" y="139.4">B2</text>
<text x="120" y="185.6">A1</text>
<text x="120" y="183.9">VCCA</text>
<text x="126.3" y="183.9">VCCB</text>
<text x="128.7" y="185.6">B1</text>
<text x="120" y="189.2">OE</text>
<text x="120" y="187.4">A2</text>
<text x="127.1" y="189.2">GND</text>
<text x="128.7" y="187.4">B2</text>
</g>
<g font-size="1.6" fill="#800000">
<text x="264" y="199.7">MYB-Y62X-V01</text>
<text x="230.3" y="204.7">A3</text>
<text x="238.3" y="204.7">CSI - RX</text>
<text x="283.6" y="204.7">V1.0</text>
</g>
<g font-size="1.3">
<text x="30.8" y="1.3">5</text>
<text x="88.8" y="1.3">4</text>
<text x="146.9" y="1.3">3</text>
<text x="205" y="1.3">2</text>
<text x="263.1" y="1.3">1</text>
<text x=".5" y="28.4">D</text>
<text x="292.6" y="28.4">D</text>
<text x=".5" y="79.5">C</text>
<text x="292.6" y="79.5">C</text>
<text x=".5" y="130.6">B</text>
<text x="292.6" y="130.6">B</text>
<text x=".5" y="181.7">A</text>
<text x="292.6" y="181.7">A</text>
<text x="30.8" y="207.4">5</text>
<text x="88.8" y="207.4">4</text>
<text x="146.9" y="207.4">3</text>
<text x="205" y="207.4">2</text>
<text x="263.1" y="207.4">1</text>
</g>
</svg>
